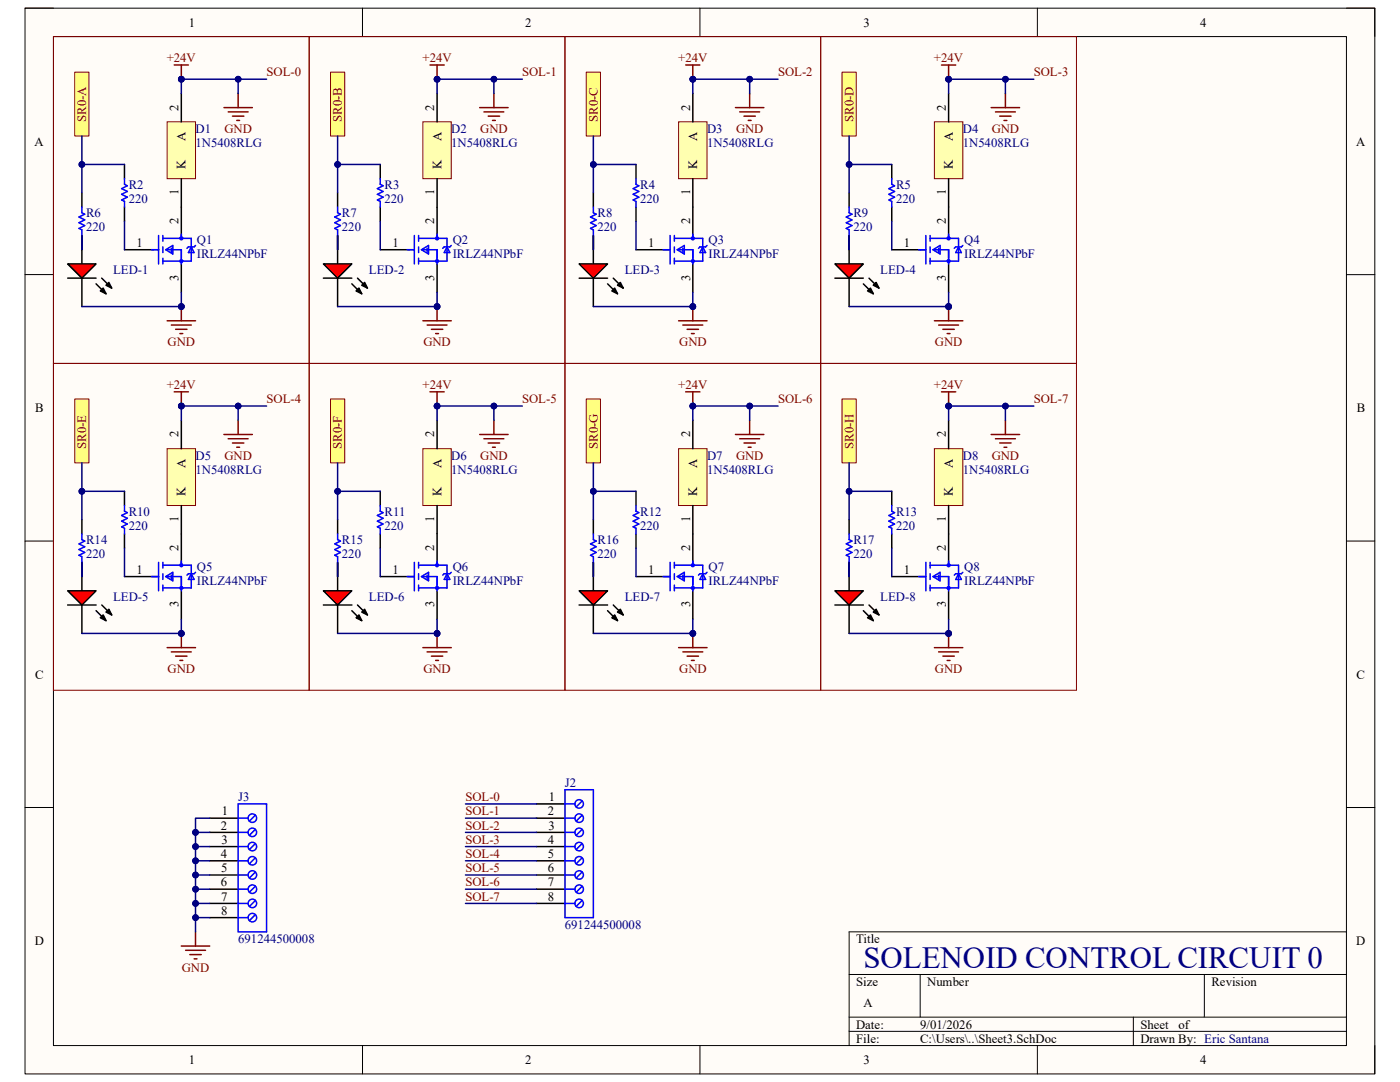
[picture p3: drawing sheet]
<svg xmlns="http://www.w3.org/2000/svg" width="279mm" height="216mm" viewBox="0 0 279 216" stroke-linecap="round" stroke-linejoin="round" font-family="sans-serif">
<path d="M5 1.6h269.4v212.7h-269.4z" fill-rule="evenodd" fill="#fffcf8"/>
<path d="M5 1.6h269.4v212.7h-269.4z" fill="none" stroke="#000" stroke-width=".2"/>
<path d="M10.7 7.3h258v201.3h-258z" fill-rule="evenodd" fill="#fffcf8"/>
<g fill="none" stroke="#000" stroke-width=".2">
<path d="M5 1.6h5.7M10.7 7.3h258v201.3h-258zM72.3 1.6v5.7M139.7 1.6v5.7M207 1.6v5.7M268.7 1.6h5.7v5.7M5 54.8h5.7M268.7 54.8h5.7M5 108h5.7M268.7 108h5.7M5 161.1h5.7M268.7 161.1h5.7"/>
<path d="M169.5 194.4h99.2M183.6 194.4v8.6M240.3 194.4v8.6M268.7 185.9h-99.2v22.7M72.3 208.6v5.7M139.7 208.6v5.7M169.5 203h99.2M169.5 205.8h99.2M207 208.6v5.7M226.2 203v5.6M274.4 208.6v5.7"/>
</g>
<path d="M16.3 47v5.7M16.3 55.5v5.7M24.8 49.8h5.7M36.2 41.3v5.7M36.2 52.7v5.6" fill="none" stroke="#000" stroke-width=".3"/>
<g fill="none" stroke="#00f" stroke-width=".3">
<path d="M30.2 49.8h1.4M31.6 47v5.7M32.5 47v1.1M32.5 49.3v1.1M32.5 51.5v1.2M32.5 47.6h5.7v4.5h-5.7M33.1 49.8l1.4-.8v1.7zM33.4 49.8h2.8v2.9M34.2 49.5v.9M36.2 46.7v.9M38.2 49.3l.5 1.1h-1.1zM39 49l-.3 .3h-1.1l-.3 .2"/>
<circle cx="36.2" cy="47.6" r=".28"/>
<circle cx="36.2" cy="52.1" r=".28"/>
</g>
<path d="M13.5 52.7h5.7l-2.9 2.8z" fill="#f00"/>
<path d="M16.3 38.5v2.8M13.5 52.7h5.7l-2.9 2.8zM13.5 55.5h5.7M16.3 47v2.8M19.2 56.6l2 2M20.3 55.5l2 2M20.6 57.5l.6 1.1-1.2-.5zM21.7 56.4l.6 1.1-1.1-.6z" fill="none" stroke="#000" stroke-width=".3"/>
<path d="M20.6 57.5l.6 1.1-1.2-.5zM21.7 56.4l.6 1.1-1.1-.6z" fill="#000"/>
<path d="M16.3 41.3v1.2l.6 .2-1.1 .6 1.1 .6-1.1 .5 1.1 .6-1.1 .6 .5 .3v1.1" fill="none" stroke="#00f" stroke-width=".3"/>
<path d="M33.4 24.3h5.6v11.4h-5.6z" fill-rule="evenodd" fill="#ffffb0"/>
<path d="M33.4 24.3h5.6v11.4h-5.6z" fill="none" stroke="#800000" stroke-width=".2"/>
<path d="M36.2 18.6v5.7M36.2 35.7v5.6" fill="none" stroke="#000" stroke-width=".3"/>
<path d="M33.4 64h5.6M34.2 64.9h4M35.1 65.7h2.2M35.9 66.6h.6M36.2 61.2v2.8" fill="none" stroke="#800000" stroke-width=".3"/>
<circle cx="36.2" cy="61.2" r=".57" fill="#000080"/>
<circle cx="36.2" cy="61.2" r=".57" fill="none" stroke="#000080" stroke-width=".2"/>
<path d="M34.8 13h2.8M36.2 13v2.8" fill="none" stroke="#800000" stroke-width=".3"/>
<circle cx="36.2" cy="15.8" r=".57" fill="#000080"/>
<circle cx="36.2" cy="15.8" r=".57" fill="none" stroke="#000080" stroke-width=".2"/>
<path d="M14.9 14.4h2.9v12.7h-2.9z" fill-rule="evenodd" fill="#ffff80"/>
<path d="M10.7 7.3h51v65.2h-51zM14.9 14.4h2.9v12.7h-2.9z" fill="none" stroke="#800000" stroke-width=".2"/>
<g fill="none" stroke="#000" stroke-width=".3">
<path d="M24.8 32.8v2.9M24.8 41.3v2.9M67.4 47v5.7M67.4 55.5v5.7M75.9 49.8h5.7M87.2 41.3v5.7M87.2 52.7v5.6M41.9 163.3h5.6M41.9 166.1h5.6M41.9 168.9h5.6M41.9 171.8h5.6M41.9 174.6h5.6"/>
<path d="M41.9 177.4h5.6M107.1 160.4h5.6M107.1 163.3h5.6M107.1 166.1h5.6M107.1 168.9h5.6M107.1 171.8h5.6M107.1 174.6h5.7M107.1 177.4h5.7M41.9 180.3h5.6M41.9 183.1h5.6M107.1 180.3h5.7"/>
</g>
<g fill="none" stroke="#00f" stroke-width=".3">
<path d="M24.8 35.7v1.1l.6 .3-1.1 .5 1.1 .6-1.1 .6 1.1 .5-1.1 .6 .5 .3v1.1M81.3 49.8h1.4M82.7 47v5.7M83.5 47v1.1M83.5 49.3v1.1M83.5 51.5v1.2M83.5 47.6h5.7v4.5h-5.7M84.1 49.8l1.4-.8v1.7zM84.4 49.8h2.8v2.9M85.2 49.5v.9M87.2 46.7v.9M89.2 49.3l.6 1.1h-1.2z"/>
<path d="M90.1 49l-.3 .3h-1.2l-.2 .2M112.7 157.6h5.7v25.5h-5.6zM116.2 159.8l-1.2 1.2M47.5 160.4h5.7v25.5h-5.7zM47.5 163.3h2M47.5 166.1h2M47.5 168.9h2M47.5 171.8h2M47.5 174.6h2M47.5 177.4h2M51 162.6l-1.2 1.3M51 165.5l-1.2 1.2"/>
<path d="M51 168.3l-1.2 1.2M51 171.2l-1.2 1.2M51 174l-1.2 1.2M51 176.8l-1.2 1.2M51 179.7l-1.2 1.2M112.7 160.4h2M112.7 163.3h2M112.7 166.1h2M112.7 168.9h2M112.7 171.8h2M112.8 174.6h1.9M112.8 177.4h1.9"/>
<path d="M116.2 162.6l-1.2 1.3M116.2 165.5l-1.2 1.2M116.2 168.3l-1.2 1.2M116.2 171.2l-1.2 1.2M116.2 174l-1.2 1.2M116.2 176.8l-1.2 1.2M116.2 179.7l-1.2 1.2M47.5 183.1h2M47.5 180.3h2M51 182.5l-1.2 1.2M112.8 180.3h1.9"/>
<circle cx="87.2" cy="52.1" r=".28"/>
<circle cx="87.2" cy="47.6" r=".28"/>
<circle cx="50.4" cy="168.9" r=".85"/>
<circle cx="50.4" cy="171.8" r=".85"/>
<circle cx="50.4" cy="163.3" r=".85"/>
<circle cx="50.4" cy="166.1" r=".85"/>
<circle cx="50.4" cy="177.4" r=".85"/>
<circle cx="50.4" cy="174.6" r=".85"/>
<circle cx="115.6" cy="174.6" r=".85"/>
<circle cx="115.6" cy="163.3" r=".85"/>
<circle cx="115.6" cy="166.1" r=".85"/>
<circle cx="115.6" cy="168.9" r=".85"/>
<circle cx="115.6" cy="171.8" r=".85"/>
<circle cx="115.6" cy="177.4" r=".85"/>
<circle cx="115.6" cy="160.4" r=".85"/>
<circle cx="50.4" cy="180.3" r=".85"/>
<circle cx="50.4" cy="183.1" r=".85"/>
<circle cx="115.6" cy="180.3" r=".85"/>
</g>
<path d="M47.5 18.6v2.9M44.7 21.5h5.7M45.5 22.3h4M46.4 23.2h2.3M47.2 24h.6M36.2 188.8h5.7M37 189.6h4M37.9 190.5h2.3M38.7 191.3h.6M39 185.9v2.9" fill="none" stroke="#800000" stroke-width=".3"/>
<path d="M64.5 52.7h5.7l-2.8 2.8z" fill="#f00"/>
<path d="M67.4 38.5v2.8M64.5 52.7h5.7l-2.8 2.8zM64.5 55.5h5.7M67.4 47v2.8M70.2 56.6l2 2M71.1 58.1l.5-.6 .6 1.1zM71.3 55.5l2 2M72.8 56.4l.5 1.1-1.1-.6z" fill="none" stroke="#000" stroke-width=".3"/>
<path d="M71.1 58.1l.5-.6 .6 1.1zM72.8 56.4l.5 1.1-1.1-.6z" fill="#000"/>
<path d="M67.4 41.3v1.2l.5 .2-1.1 .6 1.1 .6-1.1 .5 1.1 .6-1.1 .6 .6 .3v1.1" fill="none" stroke="#00f" stroke-width=".3"/>
<path d="M84.4 24.3h5.7v11.4h-5.7z" fill-rule="evenodd" fill="#ffffb0"/>
<path d="M84.4 24.3h5.7v11.4h-5.7z" fill="none" stroke="#800000" stroke-width=".2"/>
<path d="M87.2 18.6v5.7M87.2 35.7v5.6" fill="none" stroke="#000" stroke-width=".3"/>
<path d="M84.4 64h5.7M85.2 64.9h4M86.1 65.7h2.3M86.9 66.6h.6M87.2 61.2v2.8" fill="none" stroke="#800000" stroke-width=".3"/>
<circle cx="87.2" cy="61.2" r=".57" fill="#000080"/>
<circle cx="87.2" cy="61.2" r=".57" fill="none" stroke="#000080" stroke-width=".2"/>
<path d="M85.8 13h2.8M87.2 13v2.8" fill="none" stroke="#800000" stroke-width=".3"/>
<circle cx="87.2" cy="15.8" r=".57" fill="#000080"/>
<circle cx="87.2" cy="15.8" r=".57" fill="none" stroke="#000080" stroke-width=".2"/>
<path d="M66 14.4h2.8v12.7h-2.8z" fill-rule="evenodd" fill="#ffff80"/>
<path d="M61.7 7.3h51v65.2h-51zM66 14.4h2.8v12.7h-2.8z" fill="none" stroke="#800000" stroke-width=".2"/>
<path d="M75.9 32.8v2.9M75.9 41.3v2.9M118.4 47v5.7M118.4 55.5v5.7M126.9 49.8h5.7M138.3 41.3v5.7M138.3 52.7v5.6" fill="none" stroke="#000" stroke-width=".3"/>
<g fill="none" stroke="#00f" stroke-width=".3">
<path d="M75.9 35.7v1.1l.6 .3-1.2 .5 1.2 .6-1.2 .6 1.2 .5-1.2 .6 .6 .3v1.1M132.3 49.8h1.4M133.7 47v5.7M134.6 47v1.1M134.6 49.3v1.1M134.6 51.5v1.2M134.6 47.6h5.7v4.5h-5.7M135.1 49.8l1.5-.8v1.7zM135.4 49.8h2.9v2.9M136.3 49.5v.9M138.3 46.7v.9M140.3 49.3l.5 1.1h-1.1z"/>
<path d="M141.1 49l-.3 .3h-1.1l-.3 .2"/>
<circle cx="138.3" cy="52.1" r=".28"/>
<circle cx="138.3" cy="47.6" r=".28"/>
</g>
<path d="M98.6 18.6v2.9M95.7 21.5h5.7M96.6 22.3h4M97.4 23.2h2.3M98.3 24h.6" fill="none" stroke="#800000" stroke-width=".3"/>
<path d="M115.6 52.7h5.7l-2.9 2.8z" fill="#f00"/>
<path d="M118.4 38.5v2.8M115.6 52.7h5.7l-2.9 2.8zM115.6 55.5h5.7M118.4 47v2.8M121.3 56.6l1.9 2M122.1 58.1l.6-.6 .5 1.1zM122.4 55.5l2 2M123.8 56.4l.6 1.1-1.2-.6z" fill="none" stroke="#000" stroke-width=".3"/>
<path d="M122.1 58.1l.6-.6 .5 1.1zM123.8 56.4l.6 1.1-1.2-.6z" fill="#000"/>
<path d="M118.4 41.3v1.2l.6 .2-1.1 .6 1.1 .6-1.1 .5 1.1 .6-1.1 .6 .5 .3v1.1" fill="none" stroke="#00f" stroke-width=".3"/>
<path d="M135.4 24.3h5.7v11.4h-5.7z" fill-rule="evenodd" fill="#ffffb0"/>
<path d="M135.4 24.3h5.7v11.4h-5.7z" fill="none" stroke="#800000" stroke-width=".2"/>
<path d="M138.3 18.6v5.7M138.3 35.7v5.6" fill="none" stroke="#000" stroke-width=".3"/>
<path d="M135.4 64h5.7M136.3 64.9h4M137.1 65.7h2.3M138 66.6h.6M138.3 61.2v2.8" fill="none" stroke="#800000" stroke-width=".3"/>
<circle cx="138.3" cy="61.2" r=".57" fill="#000080"/>
<circle cx="138.3" cy="61.2" r=".57" fill="none" stroke="#000080" stroke-width=".2"/>
<path d="M136.8 13h2.9M138.3 13v2.8" fill="none" stroke="#800000" stroke-width=".3"/>
<circle cx="138.3" cy="15.8" r=".57" fill="#000080"/>
<circle cx="138.3" cy="15.8" r=".57" fill="none" stroke="#000080" stroke-width=".2"/>
<path d="M117 14.4h2.8v12.7h-2.8z" fill-rule="evenodd" fill="#ffff80"/>
<path d="M112.7 7.3h51.1v65.2h-51.1zM117 14.4h2.8v12.7h-2.8z" fill="none" stroke="#800000" stroke-width=".2"/>
<path d="M126.9 32.8v2.9M126.9 41.3v2.9M169.5 47v5.7M169.5 55.5v5.7M178 49.8h5.6M189.3 41.3v5.7M189.3 52.7v5.6" fill="none" stroke="#000" stroke-width=".3"/>
<g fill="none" stroke="#00f" stroke-width=".3">
<path d="M126.9 35.7v1.1l.6 .3-1.1 .5 1.1 .6-1.1 .6 1.1 .5-1.1 .6 .5 .3v1.1M183.4 49.8h1.4M184.8 47v5.7M185.6 47v1.1M185.6 49.3v1.1M185.6 51.5v1.2M185.6 47.6h5.7v4.5h-5.7M186.2 49.8l1.4-.8v1.7zM186.5 49.8h2.8v2.9M187.3 49.6v.8M189.3 46.7v.9M191.3 49.3l.6 1.1h-1.2z"/>
<path d="M192.2 49l-.3 .3h-1.2l-.3 .3"/>
<circle cx="189.3" cy="47.6" r=".28"/>
<circle cx="189.3" cy="52.1" r=".28"/>
</g>
<path d="M149.6 18.6v2.9M146.8 21.5h5.6M147.6 22.3h4M148.5 23.2h2.2M149.3 24h.6" fill="none" stroke="#800000" stroke-width=".3"/>
<path d="M166.6 52.7h5.7l-2.8 2.8z" fill="#f00"/>
<path d="M169.5 38.5v2.8M166.6 52.7h5.7l-2.8 2.8zM166.6 55.5h5.7M169.5 47v2.8M172.3 56.6l2 2M173.4 55.5l2 2M173.7 57.5l.6 1.1-1.2-.5zM174.3 56.9l.5-.5 .6 1.1z" fill="none" stroke="#000" stroke-width=".3"/>
<path d="M173.7 57.5l.6 1.1-1.2-.5zM174.3 56.9l.5-.5 .6 1.1z" fill="#000"/>
<path d="M169.5 41.3v1.2l.5 .2-1.1 .6 1.1 .6-1.1 .5 1.1 .6-1.1 .6 .6 .3v1.1" fill="none" stroke="#00f" stroke-width=".3"/>
<path d="M186.5 24.3h5.7v11.4h-5.7z" fill-rule="evenodd" fill="#ffffb0"/>
<path d="M186.5 24.3h5.7v11.4h-5.7z" fill="none" stroke="#800000" stroke-width=".2"/>
<path d="M189.3 18.6v5.7M189.3 35.7v5.6" fill="none" stroke="#000" stroke-width=".3"/>
<path d="M186.5 64h5.7M187.3 64.9h4M188.2 65.7h2.2M189 66.6h.6M189.3 61.2v2.8" fill="none" stroke="#800000" stroke-width=".3"/>
<circle cx="189.3" cy="61.2" r=".57" fill="#000080"/>
<circle cx="189.3" cy="61.2" r=".57" fill="none" stroke="#000080" stroke-width=".2"/>
<path d="M187.9 13h2.8M189.3 13v2.8" fill="none" stroke="#800000" stroke-width=".3"/>
<circle cx="189.3" cy="15.8" r=".57" fill="#000080"/>
<circle cx="189.3" cy="15.8" r=".57" fill="none" stroke="#000080" stroke-width=".2"/>
<path d="M168 14.4h2.9v12.7h-2.9z" fill-rule="evenodd" fill="#ffff80"/>
<path d="M163.8 7.3h51v65.2h-51zM168 14.4h2.9v12.7h-2.9z" fill="none" stroke="#800000" stroke-width=".2"/>
<path d="M178 32.8v2.9M178 41.3v2.9M16.3 112.2v5.7M24.8 115.1h5.7M36.2 106.5v5.7M36.2 117.9v5.7M16.3 120.7v5.7" fill="none" stroke="#000" stroke-width=".3"/>
<g fill="none" stroke="#00f" stroke-width=".3">
<path d="M178 35.7v1.1l.5 .3-1.1 .5 1.1 .6-1.1 .6 1.1 .5-1.1 .6 .6 .3v1.1M30.2 115.1h1.4M31.6 112.2v5.7M32.5 112.2v1.1M32.5 114.5v1.1M32.5 116.8v1.1M32.5 112.8h5.7v4.5h-5.7M33.1 115.1l1.4-.9v1.7zM33.4 115.1h2.8v2.8M34.2 114.8v.8M36.2 111.9v.9M38.2 114.5l.5 1.1h-1.1z"/>
<path d="M39 114.2l-.3 .3h-1.1l-.3 .3"/>
<circle cx="36.2" cy="112.8" r=".28"/>
<circle cx="36.2" cy="117.3" r=".28"/>
</g>
<path d="M200.6 18.6v2.9M197.8 21.5h5.7M198.7 22.3h3.9M199.5 23.2h2.3M200.4 24h.5" fill="none" stroke="#800000" stroke-width=".3"/>
<path d="M13.5 117.9h5.7l-2.9 2.8z" fill="#f00"/>
<path d="M13.5 117.9h5.7l-2.9 2.8zM16.3 103.7v2.8M16.3 112.2v2.9M13.5 120.7h5.7M19.2 121.9l2 1.9M20.3 120.7l2 2M20.6 122.7l.6 1.1-1.2-.5zM21.2 122.1l.5-.5 .6 1.1z" fill="none" stroke="#000" stroke-width=".3"/>
<path d="M20.6 122.7l.6 1.1-1.2-.5zM21.2 122.1l.5-.5 .6 1.1z" fill="#000"/>
<path d="M16.3 106.5v1.2l.6 .3-1.1 .5 1.1 .6-1.1 .6 1.1 .5-1.1 .6 .5 .3v1.1" fill="none" stroke="#00f" stroke-width=".3"/>
<path d="M33.4 89.5h5.6v11.4h-5.6z" fill-rule="evenodd" fill="#ffffb0"/>
<path d="M33.4 89.5h5.6v11.4h-5.6z" fill="none" stroke="#800000" stroke-width=".2"/>
<path d="M36.2 83.9v5.6M36.2 100.9v5.6" fill="none" stroke="#000" stroke-width=".3"/>
<path d="M33.4 129.2h5.6M34.2 130.1h4M35.1 130.9h2.2M35.9 131.8h.6M36.2 126.4v2.8" fill="none" stroke="#800000" stroke-width=".3"/>
<circle cx="36.2" cy="126.4" r=".57" fill="#000080"/>
<circle cx="36.2" cy="126.4" r=".57" fill="none" stroke="#000080" stroke-width=".2"/>
<path d="M34.8 78.2h2.8M36.2 78.2v2.8" fill="none" stroke="#800000" stroke-width=".3"/>
<circle cx="36.2" cy="81" r=".57" fill="#000080"/>
<circle cx="36.2" cy="81" r=".57" fill="none" stroke="#000080" stroke-width=".2"/>
<path d="M14.9 79.6h2.9v12.8h-2.9z" fill-rule="evenodd" fill="#ffff80"/>
<path d="M10.7 72.5h51v65.2h-51zM14.9 79.6h2.9v12.8h-2.9z" fill="none" stroke="#800000" stroke-width=".2"/>
<path d="M24.8 98v2.9M24.8 106.5v2.9M67.4 112.2v5.7M75.9 115.1h5.7M87.2 106.5v5.7M87.2 117.9v5.7M67.4 120.7v5.7" fill="none" stroke="#000" stroke-width=".3"/>
<g fill="none" stroke="#00f" stroke-width=".3">
<path d="M24.8 100.9v1.1l.6 .3-1.1 .6 1.1 .5-1.1 .6 1.1 .6-1.1 .5 .5 .3v1.1M81.3 115.1h1.4M82.7 112.2v5.7M83.5 112.2v1.1M83.5 114.5v1.1M83.5 116.8v1.1M83.5 112.8h5.7v4.5h-5.7M84.1 115.1l1.4-.9v1.7zM84.4 115.1h2.8v2.8M85.2 114.8v.8M87.2 111.9v.9M89.2 114.5l.6 1.1h-1.2z"/>
<path d="M90.1 114.2l-.3 .3h-1.2l-.2 .3"/>
<circle cx="87.2" cy="112.8" r=".28"/>
<circle cx="87.2" cy="117.3" r=".28"/>
</g>
<path d="M44.7 86.7h5.7M45.5 87.5h4M46.4 88.4h2.3M47.2 89.2h.6M47.5 83.9v2.8" fill="none" stroke="#800000" stroke-width=".3"/>
<path d="M64.5 117.9h5.7l-2.8 2.8z" fill="#f00"/>
<path d="M64.5 117.9h5.7l-2.8 2.8zM67.4 103.7v2.8M67.4 112.2v2.9M64.5 120.7h5.7M70.2 121.9l2 1.9M71.3 120.7l2 2M71.6 122.7l.6 1.1-1.1-.5zM72.2 122.1l.6-.5 .5 1.1z" fill="none" stroke="#000" stroke-width=".3"/>
<path d="M71.6 122.7l.6 1.1-1.1-.5zM72.2 122.1l.6-.5 .5 1.1z" fill="#000"/>
<path d="M67.4 106.5v1.2l.5 .3-1.1 .5 1.1 .6-1.1 .6 1.1 .5-1.1 .6 .6 .3v1.1" fill="none" stroke="#00f" stroke-width=".3"/>
<path d="M84.4 89.5h5.7v11.4h-5.7z" fill-rule="evenodd" fill="#ffffb0"/>
<path d="M84.4 89.5h5.7v11.4h-5.7z" fill="none" stroke="#800000" stroke-width=".2"/>
<path d="M87.2 83.9v5.6M87.2 100.9v5.6" fill="none" stroke="#000" stroke-width=".3"/>
<path d="M84.4 129.2h5.7M85.2 130.1h4M86.1 130.9h2.3M86.9 131.8h.6M87.2 126.4v2.8" fill="none" stroke="#800000" stroke-width=".3"/>
<circle cx="87.2" cy="126.4" r=".57" fill="#000080"/>
<circle cx="87.2" cy="126.4" r=".57" fill="none" stroke="#000080" stroke-width=".2"/>
<path d="M85.8 78.2h2.8M87.2 78.2v2.8" fill="none" stroke="#800000" stroke-width=".3"/>
<circle cx="87.2" cy="81" r=".57" fill="#000080"/>
<circle cx="87.2" cy="81" r=".57" fill="none" stroke="#000080" stroke-width=".2"/>
<path d="M66 79.6h2.8v12.8h-2.8z" fill-rule="evenodd" fill="#ffff80"/>
<path d="M61.7 72.5h51v65.2h-51zM66 79.6h2.8v12.8h-2.8z" fill="none" stroke="#800000" stroke-width=".2"/>
<path d="M75.9 98v2.9M75.9 106.5v2.9M118.4 112.2v5.7M126.9 115.1h5.7M138.3 106.5v5.7M138.3 117.9v5.7M118.4 120.7v5.7" fill="none" stroke="#000" stroke-width=".3"/>
<g fill="none" stroke="#00f" stroke-width=".3">
<path d="M75.9 100.9v1.1l.6 .3-1.2 .6 1.2 .5-1.2 .6 1.2 .6-1.2 .5 .6 .3v1.1M132.3 115.1h1.4M133.7 112.2v5.7M134.6 112.2v1.1M134.6 114.5v1.1M134.6 116.8v1.1M134.6 112.8h5.7v4.5h-5.7M135.1 115.1l1.5-.9v1.7zM135.4 115.1h2.9v2.8M136.3 114.8v.8M138.3 111.9v.9M140.3 114.5l.5 1.1h-1.1z"/>
<path d="M141.1 114.2l-.3 .3h-1.1l-.3 .3"/>
<circle cx="138.3" cy="112.8" r=".28"/>
<circle cx="138.3" cy="117.3" r=".28"/>
</g>
<path d="M95.7 86.7h5.7M96.6 87.5h4M97.4 88.4h2.3M98.3 89.2h.6M98.6 83.9v2.8" fill="none" stroke="#800000" stroke-width=".3"/>
<path d="M115.6 117.9h5.7l-2.9 2.8z" fill="#f00"/>
<path d="M115.6 117.9h5.7l-2.9 2.8zM118.4 103.7v2.8M118.4 112.2v2.9M115.6 120.7h5.7M121.3 121.9l1.9 1.9M122.4 120.7l2 2M122.7 122.7l.5 1.1-1.1-.5zM123.2 122.1l.6-.5 .6 1.1z" fill="none" stroke="#000" stroke-width=".3"/>
<path d="M122.7 122.7l.5 1.1-1.1-.5zM123.2 122.1l.6-.5 .6 1.1z" fill="#000"/>
<path d="M118.4 106.5v1.2l.6 .3-1.1 .5 1.1 .6-1.1 .6 1.1 .5-1.1 .6 .5 .3v1.1" fill="none" stroke="#00f" stroke-width=".3"/>
<path d="M135.4 89.5h5.7v11.4h-5.7z" fill-rule="evenodd" fill="#ffffb0"/>
<path d="M135.4 89.5h5.7v11.4h-5.7z" fill="none" stroke="#800000" stroke-width=".2"/>
<path d="M138.3 83.9v5.6M138.3 100.9v5.6" fill="none" stroke="#000" stroke-width=".3"/>
<path d="M135.4 129.2h5.7M136.3 130.1h4M137.1 130.9h2.3M138 131.8h.6M138.3 126.4v2.8" fill="none" stroke="#800000" stroke-width=".3"/>
<circle cx="138.3" cy="126.4" r=".57" fill="#000080"/>
<circle cx="138.3" cy="126.4" r=".57" fill="none" stroke="#000080" stroke-width=".2"/>
<path d="M136.8 78.2h2.9M138.3 78.2v2.8" fill="none" stroke="#800000" stroke-width=".3"/>
<circle cx="138.3" cy="81" r=".57" fill="#000080"/>
<circle cx="138.3" cy="81" r=".57" fill="none" stroke="#000080" stroke-width=".2"/>
<path d="M117 79.6h2.8v12.8h-2.8z" fill-rule="evenodd" fill="#ffff80"/>
<path d="M112.7 72.5h51.1v65.2h-51.1zM117 79.6h2.8v12.8h-2.8z" fill="none" stroke="#800000" stroke-width=".2"/>
<path d="M126.9 98v2.9M126.9 106.5v2.9M169.5 112.2v5.7M178 115.1h5.6M189.3 106.5v5.7M189.3 117.9v5.7M169.5 120.7v5.7" fill="none" stroke="#000" stroke-width=".3"/>
<g fill="none" stroke="#00f" stroke-width=".3">
<path d="M126.9 100.9v1.1l.6 .3-1.1 .6 1.1 .5-1.1 .6 1.1 .6-1.1 .5 .5 .3v1.1M183.4 115.1h1.4M184.8 112.2v5.7M185.6 112.2v1.1M185.6 114.5v1.1M185.6 116.8v1.1M185.6 112.8h5.7v4.5h-5.7M186.2 115.1l1.4-.9v1.7zM186.5 115.1h2.8v2.8M187.3 114.8v.8M189.3 111.9v.9M191.3 114.5l.6 1.1h-1.2z"/>
<path d="M192.2 114.2l-.3 .3h-1.2l-.3 .3"/>
<circle cx="189.3" cy="112.8" r=".28"/>
<circle cx="189.3" cy="117.3" r=".28"/>
</g>
<path d="M146.8 86.7h5.6M147.6 87.5h4M148.5 88.4h2.2M149.3 89.2h.6M149.6 83.9v2.8" fill="none" stroke="#800000" stroke-width=".3"/>
<path d="M166.6 117.9h5.7l-2.8 2.8z" fill="#f00"/>
<path d="M166.6 117.9h5.7l-2.8 2.8zM169.5 103.7v2.8M169.5 112.2v2.9M166.6 120.7h5.7M172.3 121.9l2 1.9M173.4 120.7l2 2M173.7 122.7l.6 1.1-1.2-.5zM174.8 121.6l.6 1.1-1.1-.6z" fill="none" stroke="#000" stroke-width=".3"/>
<path d="M173.7 122.7l.6 1.1-1.2-.5zM174.8 121.6l.6 1.1-1.1-.6z" fill="#000"/>
<path d="M169.5 106.5v1.2l.5 .3-1.1 .5 1.1 .6-1.1 .6 1.1 .5-1.1 .6 .6 .3v1.1" fill="none" stroke="#00f" stroke-width=".3"/>
<path d="M186.5 89.5h5.7v11.4h-5.7z" fill-rule="evenodd" fill="#ffffb0"/>
<path d="M186.5 89.5h5.7v11.4h-5.7z" fill="none" stroke="#800000" stroke-width=".2"/>
<path d="M189.3 83.9v5.6M189.3 100.9v5.6" fill="none" stroke="#000" stroke-width=".3"/>
<path d="M186.5 129.2h5.7M187.3 130.1h4M188.2 130.9h2.2M189 131.8h.6M189.3 126.4v2.8" fill="none" stroke="#800000" stroke-width=".3"/>
<circle cx="189.3" cy="126.4" r=".57" fill="#000080"/>
<circle cx="189.3" cy="126.4" r=".57" fill="none" stroke="#000080" stroke-width=".2"/>
<path d="M187.9 78.2h2.8M189.3 78.2v2.8" fill="none" stroke="#800000" stroke-width=".3"/>
<circle cx="189.3" cy="81" r=".57" fill="#000080"/>
<circle cx="189.3" cy="81" r=".57" fill="none" stroke="#000080" stroke-width=".2"/>
<path d="M168 79.6h2.9v12.8h-2.9z" fill-rule="evenodd" fill="#ffff80"/>
<path d="M163.8 72.5h51v65.2h-51zM168 79.6h2.9v12.8h-2.9z" fill="none" stroke="#800000" stroke-width=".2"/>
<path d="M178 98v2.9M178 106.5v2.9" fill="none" stroke="#000" stroke-width=".3"/>
<path d="M178 100.9v1.1l.5 .3-1.1 .6 1.1 .5-1.1 .6 1.1 .6-1.1 .5 .6 .3v1.1" fill="none" stroke="#00f" stroke-width=".3"/>
<path d="M197.8 86.7h5.7M198.7 87.5h3.9M199.5 88.4h2.3M200.4 89.2h.5M200.6 83.9v2.8" fill="none" stroke="#800000" stroke-width=".3"/>
<path d="M36.2 15.8v2.8M16.3 47v2.8M24.8 44.2v5.6" fill="none" stroke="#000080" stroke-width=".3"/>
<circle cx="36.2" cy="15.8" r=".57" fill="#000080"/>
<circle cx="36.2" cy="15.8" r=".57" fill="none" stroke="#000080" stroke-width=".2"/>
<path d="M36.2 58.3v2.9" fill="none" stroke="#000080" stroke-width=".3"/>
<circle cx="36.2" cy="61.2" r=".57" fill="#000080"/>
<circle cx="36.2" cy="61.2" r=".57" fill="none" stroke="#000080" stroke-width=".2"/>
<path d="M16.3 32.8h8.5" fill="none" stroke="#000080" stroke-width=".3"/>
<circle cx="16.3" cy="32.8" r=".57" fill="#000080"/>
<circle cx="16.3" cy="32.8" r=".57" fill="none" stroke="#000080" stroke-width=".2"/>
<path d="M16.3 27.1v11.4" fill="none" stroke="#000080" stroke-width=".3"/>
<circle cx="16.3" cy="32.8" r=".57" fill="#000080"/>
<circle cx="16.3" cy="32.8" r=".57" fill="none" stroke="#000080" stroke-width=".2"/>
<path d="M16.3 61.2h19.9M92.9 160.4h14.2" fill="none" stroke="#000080" stroke-width=".3"/>
<circle cx="36.2" cy="61.2" r=".57" fill="#000080"/>
<circle cx="36.2" cy="61.2" r=".57" fill="none" stroke="#000080" stroke-width=".2"/>
<path d="M36.2 15.8h17" fill="none" stroke="#000080" stroke-width=".3"/>
<circle cx="36.2" cy="15.8" r=".57" fill="#000080"/>
<circle cx="36.2" cy="15.8" r=".57" fill="none" stroke="#000080" stroke-width=".2"/>
<circle cx="47.5" cy="15.8" r=".57" fill="#000080"/>
<circle cx="47.5" cy="15.8" r=".57" fill="none" stroke="#000080" stroke-width=".2"/>
<path d="M47.5 15.8v2.8" fill="none" stroke="#000080" stroke-width=".3"/>
<circle cx="47.5" cy="15.8" r=".57" fill="#000080"/>
<circle cx="47.5" cy="15.8" r=".57" fill="none" stroke="#000080" stroke-width=".2"/>
<path d="M41.9 163.3h-2.9v22.6" fill="none" stroke="#000080" stroke-width=".3"/>
<circle cx="39" cy="166.1" r=".57" fill="#000080"/>
<circle cx="39" cy="166.1" r=".57" fill="none" stroke="#000080" stroke-width=".2"/>
<circle cx="39" cy="168.9" r=".57" fill="#000080"/>
<circle cx="39" cy="168.9" r=".57" fill="none" stroke="#000080" stroke-width=".2"/>
<circle cx="39" cy="171.8" r=".57" fill="#000080"/>
<circle cx="39" cy="171.8" r=".57" fill="none" stroke="#000080" stroke-width=".2"/>
<circle cx="39" cy="174.6" r=".57" fill="#000080"/>
<circle cx="39" cy="174.6" r=".57" fill="none" stroke="#000080" stroke-width=".2"/>
<circle cx="39" cy="177.4" r=".57" fill="#000080"/>
<circle cx="39" cy="177.4" r=".57" fill="none" stroke="#000080" stroke-width=".2"/>
<circle cx="39" cy="180.3" r=".57" fill="#000080"/>
<circle cx="39" cy="180.3" r=".57" fill="none" stroke="#000080" stroke-width=".2"/>
<circle cx="39" cy="183.1" r=".57" fill="#000080"/>
<circle cx="39" cy="183.1" r=".57" fill="none" stroke="#000080" stroke-width=".2"/>
<path d="M39 183.1h2.9" fill="none" stroke="#000080" stroke-width=".3"/>
<circle cx="39" cy="183.1" r=".57" fill="#000080"/>
<circle cx="39" cy="183.1" r=".57" fill="none" stroke="#000080" stroke-width=".2"/>
<path d="M39 180.3h2.9" fill="none" stroke="#000080" stroke-width=".3"/>
<circle cx="39" cy="180.3" r=".57" fill="#000080"/>
<circle cx="39" cy="180.3" r=".57" fill="none" stroke="#000080" stroke-width=".2"/>
<path d="M39 177.4h2.9" fill="none" stroke="#000080" stroke-width=".3"/>
<circle cx="39" cy="177.4" r=".57" fill="#000080"/>
<circle cx="39" cy="177.4" r=".57" fill="none" stroke="#000080" stroke-width=".2"/>
<path d="M39 174.6h2.9" fill="none" stroke="#000080" stroke-width=".3"/>
<circle cx="39" cy="174.6" r=".57" fill="#000080"/>
<circle cx="39" cy="174.6" r=".57" fill="none" stroke="#000080" stroke-width=".2"/>
<path d="M39 171.8h2.9" fill="none" stroke="#000080" stroke-width=".3"/>
<circle cx="39" cy="171.8" r=".57" fill="#000080"/>
<circle cx="39" cy="171.8" r=".57" fill="none" stroke="#000080" stroke-width=".2"/>
<path d="M39 168.9h2.9" fill="none" stroke="#000080" stroke-width=".3"/>
<circle cx="39" cy="168.9" r=".57" fill="#000080"/>
<circle cx="39" cy="168.9" r=".57" fill="none" stroke="#000080" stroke-width=".2"/>
<path d="M39 166.1h2.9" fill="none" stroke="#000080" stroke-width=".3"/>
<circle cx="39" cy="166.1" r=".57" fill="#000080"/>
<circle cx="39" cy="166.1" r=".57" fill="none" stroke="#000080" stroke-width=".2"/>
<path d="M87.2 15.8v2.8M67.4 47v2.8M75.9 44.2v5.6" fill="none" stroke="#000080" stroke-width=".3"/>
<circle cx="87.2" cy="15.8" r=".57" fill="#000080"/>
<circle cx="87.2" cy="15.8" r=".57" fill="none" stroke="#000080" stroke-width=".2"/>
<path d="M87.2 58.3v2.9" fill="none" stroke="#000080" stroke-width=".3"/>
<circle cx="87.2" cy="61.2" r=".57" fill="#000080"/>
<circle cx="87.2" cy="61.2" r=".57" fill="none" stroke="#000080" stroke-width=".2"/>
<path d="M67.4 32.8h8.5" fill="none" stroke="#000080" stroke-width=".3"/>
<circle cx="67.4" cy="32.8" r=".57" fill="#000080"/>
<circle cx="67.4" cy="32.8" r=".57" fill="none" stroke="#000080" stroke-width=".2"/>
<path d="M67.4 27.1v11.4" fill="none" stroke="#000080" stroke-width=".3"/>
<circle cx="67.4" cy="32.8" r=".57" fill="#000080"/>
<circle cx="67.4" cy="32.8" r=".57" fill="none" stroke="#000080" stroke-width=".2"/>
<path d="M67.4 61.2h19.8" fill="none" stroke="#000080" stroke-width=".3"/>
<circle cx="87.2" cy="61.2" r=".57" fill="#000080"/>
<circle cx="87.2" cy="61.2" r=".57" fill="none" stroke="#000080" stroke-width=".2"/>
<path d="M87.2 15.8h17" fill="none" stroke="#000080" stroke-width=".3"/>
<circle cx="87.2" cy="15.8" r=".57" fill="#000080"/>
<circle cx="87.2" cy="15.8" r=".57" fill="none" stroke="#000080" stroke-width=".2"/>
<circle cx="98.6" cy="15.8" r=".57" fill="#000080"/>
<circle cx="98.6" cy="15.8" r=".57" fill="none" stroke="#000080" stroke-width=".2"/>
<path d="M98.6 15.8v2.8" fill="none" stroke="#000080" stroke-width=".3"/>
<circle cx="98.6" cy="15.8" r=".57" fill="#000080"/>
<circle cx="98.6" cy="15.8" r=".57" fill="none" stroke="#000080" stroke-width=".2"/>
<path d="M138.3 15.8v2.8M118.4 47v2.8M126.9 44.2v5.6" fill="none" stroke="#000080" stroke-width=".3"/>
<circle cx="138.3" cy="15.8" r=".57" fill="#000080"/>
<circle cx="138.3" cy="15.8" r=".57" fill="none" stroke="#000080" stroke-width=".2"/>
<path d="M138.3 58.3v2.9" fill="none" stroke="#000080" stroke-width=".3"/>
<circle cx="138.3" cy="61.2" r=".57" fill="#000080"/>
<circle cx="138.3" cy="61.2" r=".57" fill="none" stroke="#000080" stroke-width=".2"/>
<path d="M118.4 32.8h8.5" fill="none" stroke="#000080" stroke-width=".3"/>
<circle cx="118.4" cy="32.8" r=".57" fill="#000080"/>
<circle cx="118.4" cy="32.8" r=".57" fill="none" stroke="#000080" stroke-width=".2"/>
<path d="M118.4 27.1v11.4" fill="none" stroke="#000080" stroke-width=".3"/>
<circle cx="118.4" cy="32.8" r=".57" fill="#000080"/>
<circle cx="118.4" cy="32.8" r=".57" fill="none" stroke="#000080" stroke-width=".2"/>
<path d="M118.4 61.2h19.9" fill="none" stroke="#000080" stroke-width=".3"/>
<circle cx="138.3" cy="61.2" r=".57" fill="#000080"/>
<circle cx="138.3" cy="61.2" r=".57" fill="none" stroke="#000080" stroke-width=".2"/>
<path d="M138.3 15.8h17" fill="none" stroke="#000080" stroke-width=".3"/>
<circle cx="138.3" cy="15.8" r=".57" fill="#000080"/>
<circle cx="138.3" cy="15.8" r=".57" fill="none" stroke="#000080" stroke-width=".2"/>
<circle cx="149.6" cy="15.8" r=".57" fill="#000080"/>
<circle cx="149.6" cy="15.8" r=".57" fill="none" stroke="#000080" stroke-width=".2"/>
<path d="M149.6 15.8v2.8" fill="none" stroke="#000080" stroke-width=".3"/>
<circle cx="149.6" cy="15.8" r=".57" fill="#000080"/>
<circle cx="149.6" cy="15.8" r=".57" fill="none" stroke="#000080" stroke-width=".2"/>
<path d="M189.3 15.8v2.8M169.5 47v2.8M178 44.2v5.6" fill="none" stroke="#000080" stroke-width=".3"/>
<circle cx="189.3" cy="15.8" r=".57" fill="#000080"/>
<circle cx="189.3" cy="15.8" r=".57" fill="none" stroke="#000080" stroke-width=".2"/>
<path d="M189.3 58.3v2.9" fill="none" stroke="#000080" stroke-width=".3"/>
<circle cx="189.3" cy="61.2" r=".57" fill="#000080"/>
<circle cx="189.3" cy="61.2" r=".57" fill="none" stroke="#000080" stroke-width=".2"/>
<path d="M169.5 32.8h8.5" fill="none" stroke="#000080" stroke-width=".3"/>
<circle cx="169.5" cy="32.8" r=".57" fill="#000080"/>
<circle cx="169.5" cy="32.8" r=".57" fill="none" stroke="#000080" stroke-width=".2"/>
<path d="M169.5 27.1v11.4" fill="none" stroke="#000080" stroke-width=".3"/>
<circle cx="169.5" cy="32.8" r=".57" fill="#000080"/>
<circle cx="169.5" cy="32.8" r=".57" fill="none" stroke="#000080" stroke-width=".2"/>
<path d="M169.5 61.2h19.8" fill="none" stroke="#000080" stroke-width=".3"/>
<circle cx="189.3" cy="61.2" r=".57" fill="#000080"/>
<circle cx="189.3" cy="61.2" r=".57" fill="none" stroke="#000080" stroke-width=".2"/>
<path d="M189.3 15.8h17" fill="none" stroke="#000080" stroke-width=".3"/>
<circle cx="189.3" cy="15.8" r=".57" fill="#000080"/>
<circle cx="189.3" cy="15.8" r=".57" fill="none" stroke="#000080" stroke-width=".2"/>
<circle cx="200.7" cy="15.8" r=".57" fill="#000080"/>
<circle cx="200.7" cy="15.8" r=".57" fill="none" stroke="#000080" stroke-width=".2"/>
<path d="M200.6 15.8v2.8" fill="none" stroke="#000080" stroke-width=".3"/>
<circle cx="200.7" cy="15.8" r=".57" fill="#000080"/>
<circle cx="200.7" cy="15.8" r=".57" fill="none" stroke="#000080" stroke-width=".2"/>
<path d="M36.2 81v2.9M16.3 112.2v2.9M24.8 109.4v5.7" fill="none" stroke="#000080" stroke-width=".3"/>
<circle cx="36.2" cy="81" r=".57" fill="#000080"/>
<circle cx="36.2" cy="81" r=".57" fill="none" stroke="#000080" stroke-width=".2"/>
<path d="M36.2 123.6v2.8" fill="none" stroke="#000080" stroke-width=".3"/>
<circle cx="36.2" cy="126.4" r=".57" fill="#000080"/>
<circle cx="36.2" cy="126.4" r=".57" fill="none" stroke="#000080" stroke-width=".2"/>
<path d="M16.3 98h8.5" fill="none" stroke="#000080" stroke-width=".3"/>
<circle cx="16.3" cy="98" r=".57" fill="#000080"/>
<circle cx="16.3" cy="98" r=".57" fill="none" stroke="#000080" stroke-width=".2"/>
<path d="M16.3 92.4v11.3" fill="none" stroke="#000080" stroke-width=".3"/>
<circle cx="16.3" cy="98" r=".57" fill="#000080"/>
<circle cx="16.3" cy="98" r=".57" fill="none" stroke="#000080" stroke-width=".2"/>
<path d="M16.3 126.4h19.9" fill="none" stroke="#000080" stroke-width=".3"/>
<circle cx="36.2" cy="126.4" r=".57" fill="#000080"/>
<circle cx="36.2" cy="126.4" r=".57" fill="none" stroke="#000080" stroke-width=".2"/>
<path d="M36.2 81h17" fill="none" stroke="#000080" stroke-width=".3"/>
<circle cx="36.2" cy="81" r=".57" fill="#000080"/>
<circle cx="36.2" cy="81" r=".57" fill="none" stroke="#000080" stroke-width=".2"/>
<circle cx="47.5" cy="81" r=".57" fill="#000080"/>
<circle cx="47.5" cy="81" r=".57" fill="none" stroke="#000080" stroke-width=".2"/>
<path d="M47.5 81v2.9" fill="none" stroke="#000080" stroke-width=".3"/>
<circle cx="47.5" cy="81" r=".57" fill="#000080"/>
<circle cx="47.5" cy="81" r=".57" fill="none" stroke="#000080" stroke-width=".2"/>
<path d="M87.2 81v2.9M67.4 112.2v2.9M75.9 109.4v5.7" fill="none" stroke="#000080" stroke-width=".3"/>
<circle cx="87.2" cy="81" r=".57" fill="#000080"/>
<circle cx="87.2" cy="81" r=".57" fill="none" stroke="#000080" stroke-width=".2"/>
<path d="M87.2 123.6v2.8" fill="none" stroke="#000080" stroke-width=".3"/>
<circle cx="87.2" cy="126.4" r=".57" fill="#000080"/>
<circle cx="87.2" cy="126.4" r=".57" fill="none" stroke="#000080" stroke-width=".2"/>
<path d="M67.4 98h8.5" fill="none" stroke="#000080" stroke-width=".3"/>
<circle cx="67.4" cy="98" r=".57" fill="#000080"/>
<circle cx="67.4" cy="98" r=".57" fill="none" stroke="#000080" stroke-width=".2"/>
<path d="M67.4 92.4v11.3" fill="none" stroke="#000080" stroke-width=".3"/>
<circle cx="67.4" cy="98" r=".57" fill="#000080"/>
<circle cx="67.4" cy="98" r=".57" fill="none" stroke="#000080" stroke-width=".2"/>
<path d="M67.4 126.4h19.8" fill="none" stroke="#000080" stroke-width=".3"/>
<circle cx="87.2" cy="126.4" r=".57" fill="#000080"/>
<circle cx="87.2" cy="126.4" r=".57" fill="none" stroke="#000080" stroke-width=".2"/>
<path d="M87.2 81h17" fill="none" stroke="#000080" stroke-width=".3"/>
<circle cx="87.2" cy="81" r=".57" fill="#000080"/>
<circle cx="87.2" cy="81" r=".57" fill="none" stroke="#000080" stroke-width=".2"/>
<circle cx="98.6" cy="81" r=".57" fill="#000080"/>
<circle cx="98.6" cy="81" r=".57" fill="none" stroke="#000080" stroke-width=".2"/>
<path d="M98.6 81v2.9" fill="none" stroke="#000080" stroke-width=".3"/>
<circle cx="98.6" cy="81" r=".57" fill="#000080"/>
<circle cx="98.6" cy="81" r=".57" fill="none" stroke="#000080" stroke-width=".2"/>
<path d="M138.3 81v2.9M118.4 112.2v2.9M126.9 109.4v5.7" fill="none" stroke="#000080" stroke-width=".3"/>
<circle cx="138.3" cy="81" r=".57" fill="#000080"/>
<circle cx="138.3" cy="81" r=".57" fill="none" stroke="#000080" stroke-width=".2"/>
<path d="M138.3 123.6v2.8" fill="none" stroke="#000080" stroke-width=".3"/>
<circle cx="138.3" cy="126.4" r=".57" fill="#000080"/>
<circle cx="138.3" cy="126.4" r=".57" fill="none" stroke="#000080" stroke-width=".2"/>
<path d="M118.4 98h8.5" fill="none" stroke="#000080" stroke-width=".3"/>
<circle cx="118.4" cy="98" r=".57" fill="#000080"/>
<circle cx="118.4" cy="98" r=".57" fill="none" stroke="#000080" stroke-width=".2"/>
<path d="M118.4 92.4v11.3" fill="none" stroke="#000080" stroke-width=".3"/>
<circle cx="118.4" cy="98" r=".57" fill="#000080"/>
<circle cx="118.4" cy="98" r=".57" fill="none" stroke="#000080" stroke-width=".2"/>
<path d="M118.4 126.4h19.9" fill="none" stroke="#000080" stroke-width=".3"/>
<circle cx="138.3" cy="126.4" r=".57" fill="#000080"/>
<circle cx="138.3" cy="126.4" r=".57" fill="none" stroke="#000080" stroke-width=".2"/>
<path d="M138.3 81h17" fill="none" stroke="#000080" stroke-width=".3"/>
<circle cx="138.3" cy="81" r=".57" fill="#000080"/>
<circle cx="138.3" cy="81" r=".57" fill="none" stroke="#000080" stroke-width=".2"/>
<circle cx="149.6" cy="81" r=".57" fill="#000080"/>
<circle cx="149.6" cy="81" r=".57" fill="none" stroke="#000080" stroke-width=".2"/>
<path d="M149.6 81v2.9" fill="none" stroke="#000080" stroke-width=".3"/>
<circle cx="149.6" cy="81" r=".57" fill="#000080"/>
<circle cx="149.6" cy="81" r=".57" fill="none" stroke="#000080" stroke-width=".2"/>
<path d="M189.3 81v2.9M169.5 112.2v2.9M178 109.4v5.7" fill="none" stroke="#000080" stroke-width=".3"/>
<circle cx="189.3" cy="81" r=".57" fill="#000080"/>
<circle cx="189.3" cy="81" r=".57" fill="none" stroke="#000080" stroke-width=".2"/>
<path d="M189.3 123.6v2.8" fill="none" stroke="#000080" stroke-width=".3"/>
<circle cx="189.3" cy="126.4" r=".57" fill="#000080"/>
<circle cx="189.3" cy="126.4" r=".57" fill="none" stroke="#000080" stroke-width=".2"/>
<path d="M169.5 98h8.5" fill="none" stroke="#000080" stroke-width=".3"/>
<circle cx="169.5" cy="98" r=".57" fill="#000080"/>
<circle cx="169.5" cy="98" r=".57" fill="none" stroke="#000080" stroke-width=".2"/>
<path d="M169.5 92.4v11.3" fill="none" stroke="#000080" stroke-width=".3"/>
<circle cx="169.5" cy="98" r=".57" fill="#000080"/>
<circle cx="169.5" cy="98" r=".57" fill="none" stroke="#000080" stroke-width=".2"/>
<path d="M169.5 126.4h19.8" fill="none" stroke="#000080" stroke-width=".3"/>
<circle cx="189.3" cy="126.4" r=".57" fill="#000080"/>
<circle cx="189.3" cy="126.4" r=".57" fill="none" stroke="#000080" stroke-width=".2"/>
<path d="M189.3 81h17" fill="none" stroke="#000080" stroke-width=".3"/>
<circle cx="189.3" cy="81" r=".57" fill="#000080"/>
<circle cx="189.3" cy="81" r=".57" fill="none" stroke="#000080" stroke-width=".2"/>
<circle cx="200.7" cy="81" r=".57" fill="#000080"/>
<circle cx="200.7" cy="81" r=".57" fill="none" stroke="#000080" stroke-width=".2"/>
<path d="M200.6 81v2.9" fill="none" stroke="#000080" stroke-width=".3"/>
<circle cx="200.7" cy="81" r=".57" fill="#000080"/>
<circle cx="200.7" cy="81" r=".57" fill="none" stroke="#000080" stroke-width=".2"/>
<path d="M92.9 163.3h14.2M92.9 166.1h14.2M92.9 168.9h14.2M92.9 171.8h14.2M92.9 174.6h14.2M92.9 177.4h14.2M92.9 180.3h14.2" fill="none" stroke="#000080" stroke-width=".3"/>
<text font-size="6.1" fill="#000080" x="172.3" y="193.1">SOLENOID CONTROL CIRCUIT 0</text>
<g font-size="2.5">
<text x="37.7" y="5.3">1</text>
<text x="104.8" y="5.3">2</text>
<text x="172.3" y="5.3">3</text>
<text x="239.5" y="5.3">4</text>
<text x="35.6" y="22.1" transform="rotate(-90 35.6 22.1)">2</text>
<text x="86.7" y="22.1" transform="rotate(-90 86.7 22.1)">2</text>
<text x="137.7" y="22.1" transform="rotate(-90 137.7 22.1)">2</text>
<text x="188.8" y="22.1" transform="rotate(-90 188.8 22.1)">2</text>
<text x="6.9" y="29.1">A</text>
<text x="37" y="28.1" transform="rotate(-90 37 28.1)">A</text>
<text x="88.1" y="28.1" transform="rotate(-90 88.1 28.1)">A</text>
<text x="139.2" y="28.1" transform="rotate(-90 139.2 28.1)">A</text>
<text x="190.2" y="28.1" transform="rotate(-90 190.2 28.1)">A</text>
<text x="270.6" y="29.1">A</text>
<text x="37" y="33.7" transform="rotate(-90 37 33.7)">K</text>
<text x="88.1" y="33.7" transform="rotate(-90 88.1 33.7)">K</text>
<text x="139.2" y="33.7" transform="rotate(-90 139.2 33.7)">K</text>
<text x="190.2" y="33.7" transform="rotate(-90 190.2 33.7)">K</text>
<text x="35.6" y="38.9" transform="rotate(-90 35.6 38.9)">1</text>
<text x="86.7" y="38.9" transform="rotate(-90 86.7 38.9)">1</text>
<text x="137.7" y="38.9" transform="rotate(-90 137.7 38.9)">1</text>
<text x="188.8" y="38.9" transform="rotate(-90 188.8 38.9)">1</text>
<text x="35.6" y="44.7" transform="rotate(-90 35.6 44.7)">2</text>
<text x="86.7" y="44.7" transform="rotate(-90 86.7 44.7)">2</text>
<text x="137.7" y="44.7" transform="rotate(-90 137.7 44.7)">2</text>
<text x="188.8" y="44.7" transform="rotate(-90 188.8 44.7)">2</text>
<text x="27.3" y="49.3">1</text>
<text x="78.3" y="49.3">1</text>
<text x="129.4" y="49.3">1</text>
<text x="180.4" y="49.3">1</text>
<text x="35.6" y="56" transform="rotate(-90 35.6 56)">3</text>
<text x="86.7" y="56" transform="rotate(-90 86.7 56)">3</text>
<text x="137.7" y="56" transform="rotate(-90 137.7 56)">3</text>
<text x="188.8" y="56" transform="rotate(-90 188.8 56)">3</text>
<text x="7" y="82.3">B</text>
<text x="270.8" y="82.3">B</text>
<text x="35.6" y="87.2" transform="rotate(-90 35.6 87.2)">2</text>
<text x="86.7" y="87.2" transform="rotate(-90 86.7 87.2)">2</text>
<text x="137.7" y="87.2" transform="rotate(-90 137.7 87.2)">2</text>
<text x="188.8" y="87.2" transform="rotate(-90 188.8 87.2)">2</text>
<text x="37" y="93.3" transform="rotate(-90 37 93.3)">A</text>
<text x="88.1" y="93.3" transform="rotate(-90 88.1 93.3)">A</text>
<text x="139.2" y="93.3" transform="rotate(-90 139.2 93.3)">A</text>
<text x="190.2" y="93.3" transform="rotate(-90 190.2 93.3)">A</text>
<text x="37" y="98.9" transform="rotate(-90 37 98.9)">K</text>
<text x="88.1" y="98.9" transform="rotate(-90 88.1 98.9)">K</text>
<text x="139.2" y="98.9" transform="rotate(-90 139.2 98.9)">K</text>
<text x="190.2" y="98.9" transform="rotate(-90 190.2 98.9)">K</text>
<text x="35.6" y="104.1" transform="rotate(-90 35.6 104.1)">1</text>
<text x="86.7" y="104.1" transform="rotate(-90 86.7 104.1)">1</text>
<text x="137.7" y="104.1" transform="rotate(-90 137.7 104.1)">1</text>
<text x="188.8" y="104.1" transform="rotate(-90 188.8 104.1)">1</text>
<text x="35.6" y="109.9" transform="rotate(-90 35.6 109.9)">2</text>
<text x="86.7" y="109.9" transform="rotate(-90 86.7 109.9)">2</text>
<text x="137.7" y="109.9" transform="rotate(-90 137.7 109.9)">2</text>
<text x="188.8" y="109.9" transform="rotate(-90 188.8 109.9)">2</text>
<text x="27.3" y="114.5">1</text>
<text x="78.3" y="114.5">1</text>
<text x="129.4" y="114.5">1</text>
<text x="180.4" y="114.5">1</text>
<text x="35.6" y="121.2" transform="rotate(-90 35.6 121.2)">3</text>
<text x="86.7" y="121.2" transform="rotate(-90 86.7 121.2)">3</text>
<text x="137.7" y="121.2" transform="rotate(-90 137.7 121.2)">3</text>
<text x="188.8" y="121.2" transform="rotate(-90 188.8 121.2)">3</text>
<text x="7" y="135.4">C</text>
<text x="270.7" y="135.4">C</text>
<text x="109.5" y="159.9">1</text>
<text x="44.1" y="165.5">2</text>
<text x="44.3" y="162.7">1</text>
<text x="109.3" y="162.7">2</text>
<text x="109.4" y="165.5">3</text>
<text x="44.1" y="171.2">4</text>
<text x="44.2" y="168.4">3</text>
<text x="109.3" y="168.4">4</text>
<text x="109.3" y="171.2">5</text>
<text x="44.1" y="176.9">6</text>
<text x="44.1" y="179.7">7</text>
<text x="44.2" y="174">5</text>
<text x="109.3" y="174">6</text>
<text x="109.3" y="176.9">7</text>
<text x="109.3" y="179.7">8</text>
<text x="44.1" y="182.5">8</text>
<text x="6.9" y="188.6">D</text>
<text x="170.9" y="188.2">Title</text>
<text x="270.7" y="188.6">D</text>
<text x="170.9" y="196.7">Size</text>
<text x="185" y="196.7">Number</text>
<text x="241.8" y="196.7">Revision</text>
<text x="172.3" y="201">A</text>
<text x="170.9" y="205.2">Date:</text>
<text x="170.9" y="208.1">File:</text>
<text x="183.6" y="205.2">9/01/2026</text>
<text x="183.7" y="208.1">C:\Users\..\Sheet3.SchDoc</text>
<text x="227.6" y="205.2">Sheet</text>
<text x="227.6" y="208.1">Drawn By: Eric Santana</text>
<text x="235.2" y="205.2">of</text>
<text x="37.7" y="212.3">1</text>
<text x="104.8" y="212.3">2</text>
<text x="172.3" y="212.3">3</text>
<text x="239.5" y="212.3">4</text>
</g>
<g font-size="2.5" fill="#800000">
<text x="33.3" y="12.4">+24V</text>
<text x="53.2" y="15.2">SOL-0</text>
<text x="84.3" y="12.4">+24V</text>
<text x="104.2" y="15.2">SOL-1</text>
<text x="135.3" y="12.4">+24V</text>
<text x="155.3" y="15.2">SOL-2</text>
<text x="186.4" y="12.4">+24V</text>
<text x="206.3" y="15.2">SOL-3</text>
<text x="17.2" y="24.3" transform="rotate(-90 17.2 24.3)">SR0-A</text>
<text x="44.8" y="26.6">GND</text>
<text x="68.2" y="24.3" transform="rotate(-90 68.2 24.3)">SR0-B</text>
<text x="95.8" y="26.6">GND</text>
<text x="119.3" y="24.3" transform="rotate(-90 119.3 24.3)">SR0-C</text>
<text x="146.9" y="26.6">GND</text>
<text x="170.3" y="24.3" transform="rotate(-90 170.3 24.3)">SR0-D</text>
<text x="197.9" y="26.6">GND</text>
<text x="33.4" y="69.1">GND</text>
<text x="84.5" y="69.1">GND</text>
<text x="135.6" y="69.1">GND</text>
<text x="186.6" y="69.1">GND</text>
<text x="33.3" y="77.6">+24V</text>
<text x="84.3" y="77.6">+24V</text>
<text x="135.3" y="77.6">+24V</text>
<text x="186.4" y="77.6">+24V</text>
<text x="53.2" y="80.5">SOL-4</text>
<text x="104.2" y="80.5">SOL-5</text>
<text x="155.3" y="80.5">SOL-6</text>
<text x="206.3" y="80.5">SOL-7</text>
<text x="17.2" y="89.5" transform="rotate(-90 17.2 89.5)">SR0-E</text>
<text x="68.2" y="89.5" transform="rotate(-90 68.2 89.5)">SR0-F</text>
<text x="119.3" y="89.5" transform="rotate(-90 119.3 89.5)">SR0-G</text>
<text x="170.3" y="89.5" transform="rotate(-90 170.3 89.5)">SR0-H</text>
<text x="44.8" y="91.8">GND</text>
<text x="95.8" y="91.8">GND</text>
<text x="146.9" y="91.8">GND</text>
<text x="197.9" y="91.8">GND</text>
<text x="33.4" y="134.4">GND</text>
<text x="84.5" y="134.4">GND</text>
<text x="135.6" y="134.4">GND</text>
<text x="186.6" y="134.4">GND</text>
<text x="92.9" y="159.9">SOL-0</text>
<text x="92.9" y="162.7">SOL-1</text>
<text x="92.9" y="165.5">SOL-2</text>
<text x="92.9" y="168.4">SOL-3</text>
<text x="92.9" y="171.2">SOL-4</text>
<text x="92.9" y="174">SOL-5</text>
<text x="92.9" y="176.9">SOL-6</text>
<text x="92.9" y="179.7">SOL-7</text>
<text x="36.3" y="193.9">GND</text>
</g>
<g font-size="2.5" fill="#000080">
<text x="39" y="26.6">D1</text>
<text x="39" y="29.4">1N5408RLG</text>
<text x="90" y="26.6">D2</text>
<text x="90" y="29.4">1N5408RLG</text>
<text x="141.1" y="26.6">D3</text>
<text x="141.1" y="29.4">1N5408RLG</text>
<text x="192.2" y="26.6">D4</text>
<text x="192.2" y="29.4">1N5408RLG</text>
<text x="25.7" y="37.7">R2</text>
<text x="25.7" y="40.5">220</text>
<text x="76.8" y="37.7">R3</text>
<text x="76.8" y="40.5">220</text>
<text x="127.8" y="37.7">R4</text>
<text x="127.8" y="40.5">220</text>
<text x="178.8" y="37.7">R5</text>
<text x="178.8" y="40.5">220</text>
<text x="17.2" y="43.3">R6</text>
<text x="17.2" y="46.1">220</text>
<text x="68.2" y="43.3">R7</text>
<text x="68.2" y="46.1">220</text>
<text x="119.3" y="43.3">R8</text>
<text x="119.3" y="46.1">220</text>
<text x="170.3" y="43.3">R9</text>
<text x="170.3" y="46.1">220</text>
<text x="39.3" y="48.7">Q1</text>
<text x="39.3" y="51.6">IRLZ44NPbF</text>
<text x="90.3" y="48.7">Q2</text>
<text x="90.3" y="51.6">IRLZ44NPbF</text>
<text x="141.4" y="48.7">Q3</text>
<text x="141.4" y="51.6">IRLZ44NPbF</text>
<text x="192.4" y="48.7">Q4</text>
<text x="192.4" y="51.6">IRLZ44NPbF</text>
<text x="22.6" y="54.7">LED-1</text>
<text x="73.6" y="54.7">LED-2</text>
<text x="124.7" y="54.7">LED-3</text>
<text x="175.7" y="54.7">LED-4</text>
<text x="39" y="91.8">D5</text>
<text x="39" y="94.7">1N5408RLG</text>
<text x="90" y="91.8">D6</text>
<text x="90" y="94.7">1N5408RLG</text>
<text x="141.1" y="91.8">D7</text>
<text x="141.1" y="94.7">1N5408RLG</text>
<text x="192.2" y="91.8">D8</text>
<text x="192.2" y="94.7">1N5408RLG</text>
<text x="25.7" y="102.9">R10</text>
<text x="25.7" y="105.7">220</text>
<text x="76.8" y="102.9">R11</text>
<text x="76.8" y="105.7">220</text>
<text x="127.8" y="102.9">R12</text>
<text x="127.8" y="105.7">220</text>
<text x="178.8" y="102.9">R13</text>
<text x="178.8" y="105.7">220</text>
<text x="17.2" y="108.5">R14</text>
<text x="17.2" y="111.4">220</text>
<text x="39.3" y="113.9">Q5</text>
<text x="68.2" y="108.5">R15</text>
<text x="68.2" y="111.4">220</text>
<text x="90.3" y="113.9">Q6</text>
<text x="119.3" y="108.5">R16</text>
<text x="119.3" y="111.4">220</text>
<text x="141.4" y="113.9">Q7</text>
<text x="170.3" y="108.5">R17</text>
<text x="170.3" y="111.4">220</text>
<text x="192.4" y="113.9">Q8</text>
<text x="22.6" y="119.9">LED-5</text>
<text x="39.3" y="116.8">IRLZ44NPbF</text>
<text x="73.6" y="119.9">LED-6</text>
<text x="90.3" y="116.8">IRLZ44NPbF</text>
<text x="124.7" y="119.9">LED-7</text>
<text x="141.4" y="116.8">IRLZ44NPbF</text>
<text x="175.7" y="119.9">LED-8</text>
<text x="192.4" y="116.8">IRLZ44NPbF</text>
<text x="47.5" y="159.9">J3</text>
<text x="112.7" y="157">J2</text>
<text x="112.7" y="185.4">691244500008</text>
<text x="47.5" y="188.2">691244500008</text>
</g>
</svg>
